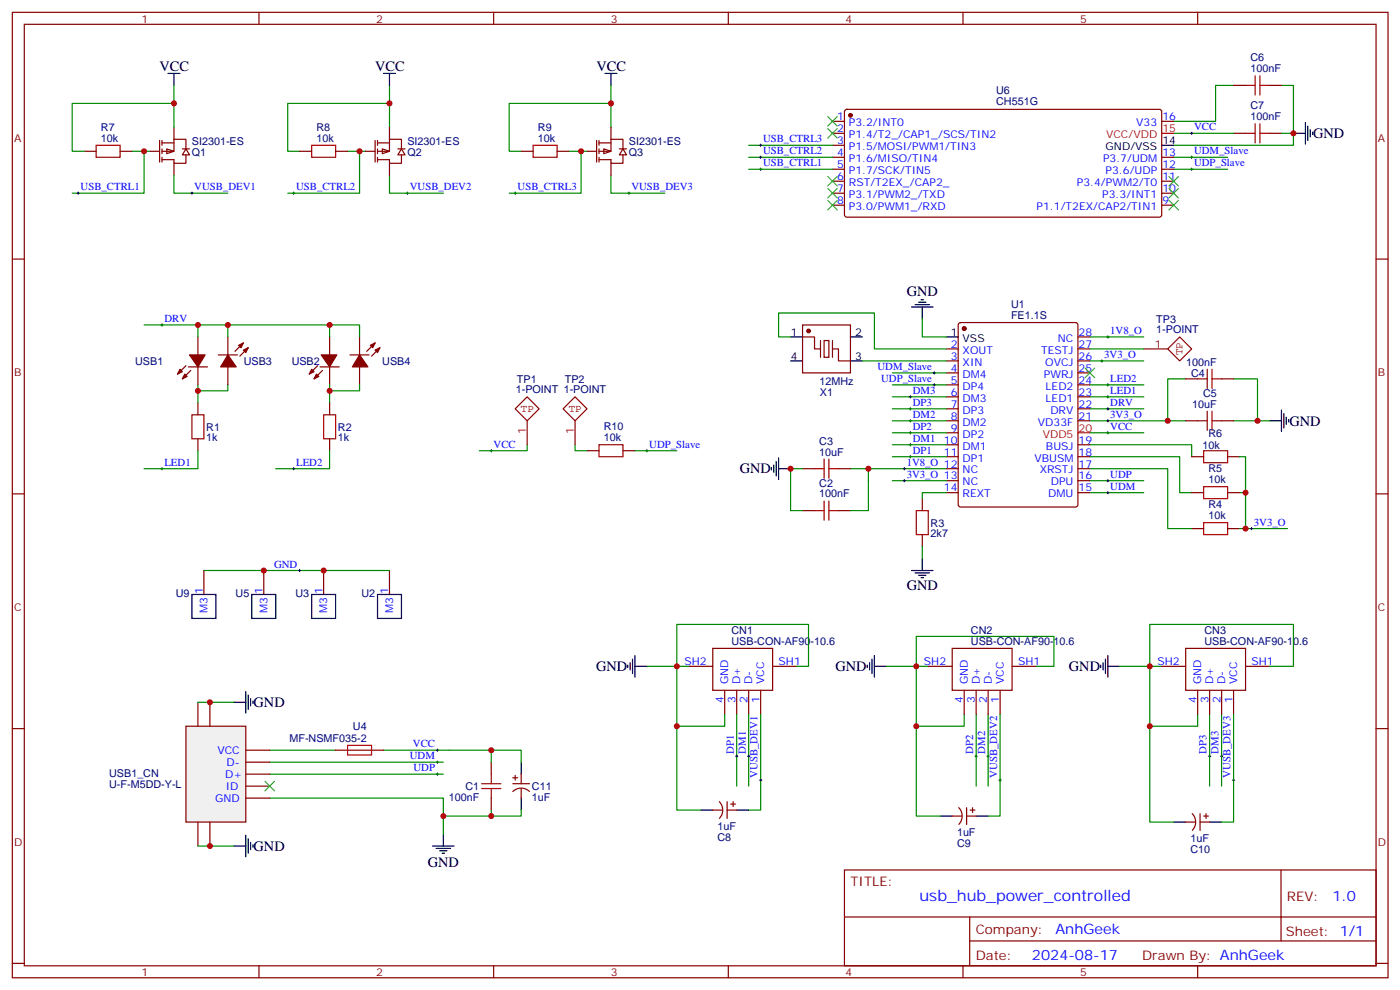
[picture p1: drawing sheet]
<svg xmlns="http://www.w3.org/2000/svg" width="413mm" height="292mm" viewBox="0 0 413 292" stroke-linecap="round" stroke-linejoin="round" font-family="sans-serif">
<g fill="none" stroke="#870000" stroke-width=".35">
<path d="M3.6 3.6h405.4v284.4h-405.4zM7.2 7.2h398.2v277.2h-398.2zM76.3 3.6v3.6M145.5 3.6v3.6M214.6 3.6v3.6M283.7 3.6v3.6M352.9 3.6v3.6M245.3 39.3h3.5M245.3 35.7h3.5M249 32.4l.5-.2 92.4 .1 .4 .6-.1 30.6-.6 .5-92.4-.1-.4-.6v-30.4zM342.3 35.7h3.5M363.5 25.2h3.5"/>
<path d="M363.5 39.3h3.5M374.1 25.2h3.5M374.1 39.3h3.5M245.3 42.8h3.5M245.3 46.3h3.5M245.3 49.8h3.5M245.3 53.4h3.5M245.3 56.9h3.5M342.3 46.3h3.5M342.3 49.8h3.5M342.3 53.4h3.5M342.3 56.9h3.5"/>
<path d="M3.6 76.3h3.6M245.3 60.4h3.5M342.3 60.4h3.5M405.4 76.3h3.6M58.3 99.2v5.3M67.1 99.2v5.3M97.1 99.2v5.3M105.9 99.2v5.3M282.6 95.2l.4-.2h33.9l.7 .4v53.2l-.5 .7h-34.1l-.6-.4-.1-53.2zM317.6 99.2h3.5M54.8 107.7l-2.5 2.5M55.5 108.1h5.6"/>
<path d="M56.2 109.1l-2.5 2.5M58.3 108.1v5.2M58.3 118.6v3.6M64.3 104.5h5.7M67.1 108.1v5.2M71.7 101l-2.4 2.5M73.1 102.4l-2.4 2.5M93.6 107.7l-2.5 2.5M94.3 108.1h5.6M95 109.1l-2.5 2.5M97.1 108.1v5.2M97.1 118.6v3.6"/>
<path d="M103.1 104.5h5.7M105.9 108.1v5.2M110.5 101l-2.4 2.5M111.9 102.4l-2.4 2.5M278.8 102.8h3.5M278.8 106.3h3.5M278.8 109.8h3.5M278.8 113.3h3.5M278.8 116.9h3.5M317.6 102.8h3.5M317.6 106.3h3.5M317.6 109.8h3.5"/>
<path d="M317.6 113.3h3.5M317.6 116.9h3.5M349.4 111.6h3.5M359.9 111.6h3.6M58.3 129.2v3.6M97.1 129.2v3.6M173 132.8h3.5M183.6 132.8h3.5M236.5 138h3.5M247.1 138h3.5M278.8 138h3.5M278.8 120.4h3.5"/>
<path d="M278.8 123.9h3.5M278.8 127.5h3.5M278.8 131h3.5M278.8 134.5h3.5M317.6 138h3.5M317.6 120.4h3.5M317.6 123.9h3.5M317.6 131h3.5M317.6 134.5h3.5M349.4 123.9h3.5M351.1 134.5h3.5M359.9 123.9h3.6"/>
<path d="M361.7 134.5h3.5M3.6 145.5h3.6M236.5 150.4h3.5M247.1 150.4h3.5M271.7 146.9v3.5M271.7 157.4v3.6M278.8 141.6h3.5M278.8 145.1h3.5M317.6 141.6h3.5M317.6 145.1h3.5M351.1 145.1h3.5M351.1 155.7h3.5"/>
<path d="M361.7 145.1h3.5M361.7 155.7h3.5M405.4 145.5h3.6M60.1 168v7.1M77.7 168v7.1M95.4 168v7.1M114.8 168v7.1M203 196.3h7M210 191h17.6v12.3h-17.6zM227.6 196.3h7.1M273.5 196.3h7.1M280.6 191h17.6v12.3h-17.6z"/>
<path d="M298.2 196.3h7.1M342.3 196.3h7.1M349.4 191h17.6v12.3h-17.6zM367 196.3h7.1M3.6 214.6h3.6M213.5 203.3v7.1M217.1 203.3v7.1M220.6 203.3v7.1M224.1 203.3v7.1M284.1 203.3v7.1M287.6 203.3v7.1M291.1 203.3v7.1"/>
<path d="M294.7 203.3v7.1M352.9 203.3v7.1M356.4 203.3v7.1M359.9 203.3v7.1M363.5 203.3v7.1M405.4 214.6h3.6M98.9 220.9h14.1M144.7 224.5v3.5M144.7 235.1v3.5M248.8 256.2h156.6v28.2h-156.6zM377.4 256.2v20.9M248.8 270.1h156.5"/>
<path d="M285.7 277.1h119.6M285.7 270.1v14.1M3.6 283.7h3.6M76.3 284.4v3.6M145.5 284.4v3.6M214.6 284.4v3.6M283.7 284.4v3.6M352.9 284.4v3.6M405.4 283.7h3.6"/>
</g>
<g fill="none" stroke="#008700" stroke-width=".35">
<path d="M345.8 39.3h17.7M363.5 25.2h-5.3v10.5h-12.4M377.6 25.2h3.5v14.1M377.6 39.3h3.5v3.5h-35.3M345.8 49.8h15.9M345.8 46.3h15.9M42.4 95.7h15.9v3.5M58.3 95.7h8.8v3.5M67.1 95.7h38.8v3.5M97.1 95.7v3.5M271.7 93.9v5.3h7.1M321.1 99.2h15.9"/>
<path d="M58.3 113.3v5.3M67.1 113.3v1.8h-8.8M97.1 113.3v5.3M105.9 113.3v1.8h-8.8M262.9 116.9h15.9M262.9 113.3h15.9M262.9 109.8h15.9M321.1 116.9h15.9M321.1 113.3h15.9M321.1 106.3h15.9M349.4 111.6h-5.3v12.3M363.5 111.6h7v12.3h-7"/>
<path d="M58.3 132.8v5.2h-15.9M97.1 132.8v5.2h-15.9M155.3 131v1.8h-14.1M169.4 131v1.8h3.6M187.1 132.8h12.3M236.5 138h-3.6v12.4h3.6M250.6 138h28.2M255.9 138v12.4h-5.3M262.9 120.4h15.9M262.9 127.5h15.9M262.9 123.9h15.9M262.9 131h15.9"/>
<path d="M262.9 134.5h15.9M321.1 123.9h23M321.1 138h23v17.7h7M321.1 134.5h26.5v10.6h3.5M321.1 131h30v3.5M321.1 120.4h15.9M321.1 127.5h15.9M344.1 123.9h5.3M365.2 134.5h1.8v10.6M370.5 123.9h3.6M262.9 141.6h15.9M278.8 145.1h-7.1v1.8"/>
<path d="M321.1 145.1h15.9M321.1 141.6h15.9M365.2 145.1h1.8v10.6M365.2 155.7h14.1M60.1 168h54.7M271.7 161v3.5M190.6 196.3h12.4M234.7 196.3h3.5v-12.4h-38.8v30h14.1v-3.5M261.2 196.3h12.3M305.3 196.3h5.3v-8.9h-40.6v26.5h14.1v-3.5M330 196.3h12.3M374.1 196.3h7v-12.4h-42.3v30h14.1v-3.5"/>
<path d="M217.1 210.4v21.1M220.6 210.4v21.1M224.1 210.4v28.2h-3.5M287.6 210.4v21.1M291.1 210.4v21.1M294.7 210.4v29.9h-3.6M356.4 210.4v21.1M359.9 210.4v21.1M363.5 210.4v31.7h-3.6M79.5 235.1h51.1v10.5M79.5 228h51.1M79.5 224.5h51.1"/>
<path d="M79.5 220.9h19.4M113 220.9h31.7v3.6M144.7 238.6v1.7h-14.1"/>
</g>
<g fill="none" stroke="#000" stroke-width=".29">
<path d="M350.8 39.3h.7M351.1 38.9v.7M350.8 49.8h.7M350.8 46.3h.7M351.1 46v.7M351.1 49.5v.7M47.4 95.7h.7M47.7 95.4v.7M326.1 99.2h.7M326.4 98.9v.7M267.9 116.9h.7M268.2 116.5v.7"/>
<path d="M274.9 113.3h.7M274.9 109.8h.7M275.3 109.5v.7M275.3 113v.7M324.3 106.3h.7M324.7 105.9v.7M326.1 116.9h.7M326.1 113.3h.7M326.4 113v.7M326.4 116.5v.7M47.4 138h.7M47.7 137.7v.7"/>
<path d="M86.2 138h.7M86.5 137.7v.7M144.4 132.8h.7M144.7 132.4v.7M190.3 132.8h.7M190.6 132.4v.7M266.1 138h.7M266.5 137.7v.7M267.9 120.4h.7M267.9 123.9h.7M267.9 127.5h.7M267.9 131h.7"/>
<path d="M267.9 134.5h.7M268.2 120.1v.7M268.2 123.6v.7M268.2 127.1v.7M268.2 130.6v.7M268.2 134.2v.7M326.1 120.4h.7M326.1 123.9h.7M326.1 127.5h.7M326.4 120.1v.7M326.4 123.6v.7M326.4 127.1v.7"/>
<path d="M266.1 141.6h.7M266.5 141.2v.7M326.1 145.1h.7M326.1 141.6h.7M326.4 141.2v.7M326.4 144.7v.8M368.4 155.7h.7M368.8 155.3v.7M87.9 168h.8M88.3 167.7v.7M128.5 228h.7M128.5 224.5h.7"/>
<path d="M128.5 220.9h.7M128.9 220.6v.7M128.9 224.1v.7M128.9 227.6v.8M216.7 222.7h.7M217.1 222.4v.7M220.2 222.7h.7M220.6 222.4v.7M223.8 229.8h.7M224.1 229.4v.7M287.3 222.7h.7M287.6 222.4v.7"/>
<path d="M290.8 222.7h.7M291.1 222.4v.7M294.3 229.8h.7M294.7 229.4v.7M356.1 222.7h.7M356.4 222.4v.7M359.6 222.7h.7M359.9 222.4v.7M363.1 229.8h.7M363.5 229.4v.7"/>
</g>
<g fill="none" stroke="#a10000" stroke-width=".35">
<path d="M367 25.2h2.8M367 39.3h2.8M369.8 22.3v5.7M369.8 36.4v5.7M371.2 22.3v5.7M371.2 36.4v5.7M371.2 25.2h2.9M371.2 39.3h2.9M352.9 111.6h2.8M355.7 108.8v5.6M357.1 108.8v5.6M357.1 111.6h2.8"/>
<path d="M56.6 122.2h3.5v7h-3.5zM95.4 122.2h3.5v7h-3.5zM176.5 131h7.1v3.5h-7.1zM240 138h2.8M242.8 135.2v5.7M244.2 138h2.9M244.2 135.2v5.7M352.9 123.9h2.8M354.6 132.8h7.1v3.5h-7.1zM355.7 121.1v5.7M357.1 121.1v5.7M357.1 123.9h2.8"/>
<path d="M240 150.4h2.8M242.8 147.6v5.6M244.2 147.6v5.6M244.2 150.4h2.9M270 150.4h3.5v7h-3.5zM354.6 153.9h7.1v3.5h-7.1zM354.6 143.3h7.1v3.6h-7.1zM102.4 219.5h7.1v2.9h-7.1zM141.9 230.8h5.7M141.9 232.2h5.7M144.7 228v2.8M144.7 232.2v2.9"/>
</g>
<g fill="#870000" stroke="#870000" stroke-width=".35">
<path d="M55.8 104.5h4.6l-2.1 3.6z"/>
<path d="M53 108.8l.7 .7-1.4 .7z"/>
<path d="M54.4 110.2l.7 .7-1.4 .7z"/>
<path d="M94.7 104.5h4.5l-2.1 3.6z"/>
<path d="M91.8 108.8l.7 .7-1.4 .7z"/>
<path d="M93.2 110.2l.7 .7-1.4 .7z"/>
<path d="M67.1 104.5l2.5 3.6h-4.6z"/>
<path d="M71.7 103.1l1.4-.7-.7 1.4z"/>
<path d="M70.3 101.7l1.4-.7-.7 1.4z"/>
<path d="M105.9 104.5l2.5 3.6h-4.6z"/>
<path d="M110.5 103.1l1.4-.7-.7 1.4z"/>
<path d="M109.1 101.7l1.4-.7-.7 1.4z"/>
<circle cx="284.1" cy="96.8" r=".53"/>
<circle cx="250.6" cy="34" r=".53"/>
</g>
<g fill="none" stroke="#000" stroke-width=".35">
<path d="M381.1 39.3h3.5M384.6 36.1v6.3M385.3 37.1v4.3M386 38.2v2.1M386.8 38.9v.7M342.3 42.8h3.5M268.6 90.4h6.3M269.6 89.7h4.3M270.7 89h2.1M271.4 88.3h.7M271.7 90.4v3.5M278.8 99.2h3.5"/>
<path d="M227.3 137.7v.7M228 137v2.1M228.7 135.9v4.3M229.4 138h3.5M229.4 134.9v6.3M374.1 123.9h3.5M377.6 120.8v6.3M378.3 121.8v4.2M379 122.9v2.1M379.7 123.6v.7M56.6 175.1h7v7h-7zM74.2 175.1h7v7h-7z"/>
<path d="M91.8 175.1h7.1v7h-7.1zM111.2 175.1h7.1v7h-7.1zM268.6 168h6.3M269.6 168.7h4.3M270.7 169.4h2.1M271.4 170.1h.7M271.7 164.5v3.5M185 195.9v.7M185.7 195.2v2.1M186.4 194.1v4.3M187.1 196.3h3.5M187.1 193.1v6.3"/>
<path d="M255.5 195.9v.7M256.2 195.2v2.1M256.9 194.1v4.3M257.6 196.3h3.6M257.6 193.1v6.3M324.3 195.9v.7M325 195.2v2.1M325.7 194.1v4.3M326.4 196.3h3.6M326.4 193.1v6.3M127.5 249.2h6.3M128.5 249.9h4.3"/>
<path d="M129.6 250.6h2.1M130.3 251.3h.7M130.6 245.6v3.6"/>
</g>
<path d="M151.8 120.4l3.5-3.5 3.6 3.5-3.6 3.5zM155.3 123.9v7.1M165.9 120.4l3.5-3.5 3.6 3.5-3.6 3.5zM169.4 123.9v7.1" fill="none" stroke="#900" stroke-width=".35"/>
<path d="M342.3 39.3h3.5M317.6 127.5h3.5" fill="none" stroke="#f00" stroke-width=".35"/>
<path d="M319.7 108.4l2.8 2.8M322.5 108.4l-2.8 2.8" fill="none" stroke="#3c3" stroke-width=".35"/>
<path d="M54.8 213.9h17.6v28.2h-17.6z" fill="#f0f0f0" stroke="#870000" stroke-width=".35"/>
<g fill="none" stroke="#870000" stroke-width=".35">
<path d="M236.5 95.7h14.1v14.1h-14.1zM236.5 99.2h3.5v3.6h1.8M242.8 100.3h1.4v4.9h-1.4zM245.3 102.8h1.8v3.5h3.5M58.3 206.8v7.1M61.8 206.8v7.1M72.4 235.1h7.1M72.4 220.9h7.1M72.4 224.5h7.1M72.4 228h7.1M72.4 231.5h7.1M210 238.6h2.8"/>
<path d="M211.9 236.1a3.5 3.5 0 0 1 .1 4.9M214.2 236.1v5M214.2 238.6h2.9M215.3 236.8h1.4M216 236.1v1.4M282.5 237.9a3.5 3.5 0 0 1 0 4.9M284.8 237.9v4.9M285.9 238.6h1.4M286.6 237.9v1.4M351.3 239.6a3.5 3.5 0 0 1 0 4.9M353.6 239.6v5M355.4 239.6v1.5"/>
<path d="M58.3 242.1v7.1M61.8 242.1v7.1M280.6 240.3h2.8M284.8 240.3h2.8M349.4 242.1h2.8M353.6 242.1h2.8M354.6 240.3h1.5"/>
</g>
<path d="M78.1 230.1l2.8 2.8M80.9 230.1l-2.8 2.8" fill="none" stroke="#3c3" stroke-width=".35"/>
<path d="M232.9 99.2h-3.5v-7h28.2v10.6h21.2M254.1 106.3h24.7M58.3 206.8h10.6M199.4 213.9v24.7h7.1M270 213.9v26.4h7M338.8 213.9v28.2h7M58.3 249.2h10.6" fill="none" stroke="#008700" stroke-width=".35"/>
<g fill="none" stroke="#000" stroke-width=".35">
<path d="M232.9 99.2h3.6M250.6 99.2h3.5M232.9 106.3h3.6M250.6 106.3h3.5M68.9 206.8h3.5M72.4 203.7v6.3M73.1 204.7v4.3M73.8 205.8v2.1M74.5 206.5v.7M206.5 238.6h3.5M217.1 238.6h3.5M68.9 249.2h3.5"/>
<path d="M72.4 246v6.3M73.1 247.1v4.2M73.8 248.1v2.1M74.5 248.8v.7M277 240.3h3.6M287.6 240.3h3.5M345.8 242.1h3.6M356.4 242.1h3.5"/>
</g>
<circle cx="238.2" cy="97.5" r=".53" fill="#870000" stroke="#870000" stroke-width=".35"/>
<path d="M241.8 100.3v4.9M245.3 100.3v4.9" fill="none" stroke="#871200" stroke-width=".35"/>
<path d="M49.1 43.9l2.2 .7-2.2 .7z" fill="#fff" stroke="#870000" stroke-width=".35"/>
<g fill="none" stroke="#870000" stroke-width=".35">
<path d="M51.3 37.5v3.5M24.8 44.6h3.5M35.4 44.6h3.5M44.2 44.6h2.8M47 41.4v6.3M47.7 42.1h3.6M47.7 41.4v1.4M47.7 43.9v1.4M47.7 46.3v1.4M51.3 41h3.5v2.9M51.3 41v3.6h-3.6M51.3 48.1v3.5"/>
<path d="M53.7 43.9h2.1M54.8 43.9l1 1.7h-2.1zM54.8 45.6v2.5h-3.5v-1.1h-3.6M88.3 44.6h3.5M98.9 44.6h3.5"/>
</g>
<path d="M28.3 42.8h7.1v3.5h-7.1zM91.8 42.8h7.1v3.5h-7.1z" fill="none" stroke="#a10000" stroke-width=".35"/>
<path d="M49.5 21.6h3.5M51.3 21.6v3.6M113 21.6h3.5M114.8 21.6v3.6" fill="none" stroke="#000" stroke-width=".35"/>
<path d="M51.3 30.4h-30v14.2h3.5M51.3 25.2v12.3M114.8 30.4h-30v14.2h3.5M114.8 25.2v12.3M38.9 44.6h5.3M42.4 44.6v12.3h-21.1M51.3 51.6v5.3h15.8M102.4 44.6h5.3M105.9 44.6v12.3h-21.1M114.8 51.6v5.3h15.8" fill="none" stroke="#008700" stroke-width=".35"/>
<path d="M22.7 56.9h.7M23 56.6v.7M56.2 56.9h.7M56.6 56.6v.7M86.2 56.9h.7M86.5 56.6v.7M119.7 56.9h.7M120.1 56.6v.7" fill="none" stroke="#000" stroke-width=".29"/>
<path d="M112.6 43.9l2.2 .7-2.2 .7z" fill="#fff" stroke="#870000" stroke-width=".35"/>
<g fill="none" stroke="#870000" stroke-width=".35">
<path d="M114.8 37.5v3.5M107.7 44.6h2.8M110.5 41.4v6.3M111.2 42.1h3.6M111.2 41.4v1.4M111.2 43.9v1.4M111.2 46.3v1.4M114.8 41h3.5v2.9M114.8 41v3.6h-3.6M114.8 48.1v3.5M117.2 43.9h2.1M118.3 43.9l1 1.7h-2.1z"/>
<path d="M118.3 45.6v2.5h-3.5v-1.1h-3.6M153.6 44.6h3.5M164.1 44.6h3.6"/>
</g>
<path d="M151.4 56.9h.8M151.8 56.6v.7M185 56.9h.7M185.3 56.6v.7" fill="none" stroke="#000" stroke-width=".29"/>
<path d="M180 30.4h-30v14.2h3.6M180 25.2v12.3M167.7 44.6h5.3M171.2 44.6v12.3h-21.2M180 51.6v5.3h15.9" fill="none" stroke="#008700" stroke-width=".35"/>
<path d="M178.3 21.6h3.5M180 21.6v3.6" fill="none" stroke="#000" stroke-width=".35"/>
<path d="M157.1 42.8h7v3.5h-7z" fill="none" stroke="#a10000" stroke-width=".35"/>
<path d="M177.9 43.9l2.1 .7-2.1 .7z" fill="#fff" stroke="#870000" stroke-width=".35"/>
<g fill="none" stroke="#870000" stroke-width=".35">
<path d="M180 37.5v3.5M173 44.6h2.8M175.8 41.4v6.3M176.5 42.1h3.5M176.5 41.4v1.4M176.5 43.9v1.4M176.5 46.3v1.4M180 41h3.6v2.9M180 41v3.6h-3.5M180 48.1v3.5M182.5 43.9h2.1M183.6 43.9l1 1.7h-2.1z"/>
<path d="M183.6 45.6v2.5h-3.6v-1.1h-3.5M151.1 230.8h4.9M151.1 229.1h1.4M151.8 228.4v1.4M153.6 228v2.8M153.6 232.2v2.9M156 233.1a3.5 3.5 0 0 0-4.9 0"/>
</g>
<path d="M153.6 224.5v3.5M153.6 235.1v3.5" fill="none" stroke="#000" stroke-width=".35"/>
<path d="M220.6 49.8h24.7M220.6 46.3h24.7M220.6 42.8h24.7M321.1 102.8h15.9M144.7 220.9h8.9v3.6M153.6 238.6v1.7h-8.9" fill="none" stroke="#008700" stroke-width=".35"/>
<path d="M223.8 49.8h.7M223.8 46.3h.7M223.8 42.8h.7M224.1 42.4v.7M224.1 46v.7M224.1 49.5v.7" fill="none" stroke="#000" stroke-width=".29"/>
<g fill="none" stroke="#3c3" stroke-width=".35">
<path d="M243.9 34.3l2.8 2.8M243.9 37.9l2.8 2.8M246.7 34.3l-2.8 2.8M246.7 37.9l-2.8 2.8M243.9 52l2.8 2.8M243.9 55.5l2.8 2.8M243.9 59l2.8 2.8M246.7 52l-2.8 2.8M246.7 55.5l-2.8 2.8M246.7 59l-2.8 2.8M344.4 52l2.8 2.8M344.4 55.5l2.8 2.8"/>
<path d="M344.4 59l2.8 2.8M347.2 52l-2.8 2.8M347.2 55.5l-2.8 2.8M347.2 59l-2.8 2.8"/>
</g>
<path d="M337 102.8h7.1M344.1 102.8l3.5-3.6 3.5 3.6-3.5 3.5z" fill="none" stroke="#900" stroke-width=".35"/>
<g fill="#c00">
<circle cx="95.4" cy="168" r=".88"/>
<circle cx="77.7" cy="168" r=".88"/>
<circle cx="130.6" cy="240.3" r=".88"/>
<circle cx="58.3" cy="95.7" r=".88"/>
<circle cx="58.3" cy="115.1" r=".88"/>
<circle cx="232.9" cy="138" r=".88"/>
<circle cx="255.9" cy="138" r=".88"/>
<circle cx="97.1" cy="115.1" r=".88"/>
<circle cx="67.1" cy="95.7" r=".88"/>
<circle cx="97.1" cy="95.7" r=".88"/>
<circle cx="344.1" cy="123.9" r=".88"/>
<circle cx="367" cy="155.7" r=".88"/>
<circle cx="367" cy="145.1" r=".88"/>
<circle cx="381.1" cy="39.3" r=".88"/>
<circle cx="370.5" cy="123.9" r=".88"/>
<circle cx="199.4" cy="196.3" r=".88"/>
<circle cx="270" cy="196.3" r=".88"/>
<circle cx="338.8" cy="196.3" r=".88"/>
<circle cx="61.8" cy="249.2" r=".88"/>
<circle cx="61.8" cy="206.8" r=".88"/>
<circle cx="199.4" cy="213.9" r=".88"/>
<circle cx="270" cy="213.9" r=".88"/>
<circle cx="338.8" cy="213.9" r=".88"/>
<circle cx="51.3" cy="30.4" r=".88"/>
<circle cx="42.4" cy="44.6" r=".88"/>
<circle cx="105.9" cy="44.6" r=".88"/>
<circle cx="114.8" cy="30.4" r=".88"/>
<circle cx="171.2" cy="44.6" r=".88"/>
<circle cx="180" cy="30.4" r=".88"/>
<circle cx="144.7" cy="220.9" r=".88"/>
<circle cx="144.7" cy="240.3" r=".88"/>
</g>
<text font-size="4.6" fill="#00f" x="270.9" y="265.3">usb_hub_power_controlled</text>
<g font-size="4.2">
<text x="47" y="20.9">VCC</text>
<text x="110.5" y="20.9">VCC</text>
<text x="175.8" y="20.9">VCC</text>
<text x="386.9" y="40.7">GND</text>
<text x="267.2" y="87.3">GND</text>
<text x="379.9" y="125.3">GND</text>
<text x="217.9" y="139.5">GND</text>
<text x="267.2" y="173.7">GND</text>
<text x="175.6" y="197.7">GND</text>
<text x="246.2" y="197.7">GND</text>
<text x="315" y="197.7">GND</text>
<text x="74.7" y="208.2">GND</text>
<text x="74.7" y="250.6">GND</text>
<text x="126.1" y="255.2">GND</text>
</g>
<g font-size="4.2" fill="#00f">
<text x="392.6" y="265.5">1.0</text>
<text x="311" y="275">AnhGeek</text>
<text x="304.1" y="282.9">2024-08-17</text>
</g>
<g font-size="3.9" fill="#800">
<text x="250.6" y="260.8">TITLE:</text>
<text x="379.2" y="265.5">REV:</text>
<text x="287.5" y="275">Company:</text>
<text x="378.9" y="275.6">Sheet: 1/1</text>
<text x="287.5" y="282.7">Date:</text>
<text x="336.5" y="282.8">Drawn By: AnhGeek</text>
</g>
<g font-size="3.2" fill="#800">
<text x="41.7" y="6.6">1</text>
<text x="110.9" y="6.6">2</text>
<text x="180" y="6.6">3</text>
<text x="249.2" y="6.6">4</text>
<text x="318.3" y="6.6">5</text>
<text x="4.2" y="41.7">A</text>
<text x="406" y="41.7">A</text>
<text x="4.2" y="110.9">B</text>
<text x="406" y="110.9">B</text>
<text x="4.2" y="180">C</text>
<text x="406" y="180">C</text>
<text x="4.2" y="249.2">D</text>
<text x="406" y="249.2">D</text>
<text x="41.7" y="287.4">1</text>
<text x="110.9" y="287.4">2</text>
<text x="180" y="287.4">3</text>
<text x="249.2" y="287.4">4</text>
<text x="318.3" y="287.4">5</text>
</g>
<g font-size="3.2" fill="#000080">
<text x="368.4" y="21.3">100nF</text>
<text x="368.4" y="18.1">C6</text>
<text x="293.5" y="27.6">U6</text>
<text x="293.5" y="30.9">CH551G</text>
<text x="368.4" y="35.4">100nF</text>
<text x="368.4" y="32.2">C7</text>
<text x="29.7" y="41.7">10k</text>
<text x="29.7" y="38.6">R7</text>
<text x="93.2" y="41.7">10k</text>
<text x="93.2" y="38.6">R8</text>
<text x="158.5" y="41.7">10k</text>
<text x="158.5" y="38.6">R9</text>
<text x="56.6" y="42.7">SI2301-ES</text>
<text x="56.6" y="45.9">Q1</text>
<text x="120.1" y="42.7">SI2301-ES</text>
<text x="120.1" y="45.9">Q2</text>
<text x="185.3" y="42.7">SI2301-ES</text>
<text x="185.3" y="45.9">Q3</text>
<text x="297.9" y="93.9">FE1.1S</text>
<text x="297.9" y="90.8">U1</text>
<text x="340.7" y="95">TP3</text>
<text x="340.7" y="98.2">1-POINT</text>
<text x="39.8" y="107.4">USB1</text>
<text x="71.8" y="107.4">USB3</text>
<text x="85.9" y="107.4">USB2</text>
<text x="112.6" y="107.5">USB4</text>
<text x="349.5" y="107.7">100nF</text>
<text x="152.3" y="112.7">TP1</text>
<text x="166.4" y="112.7">TP2</text>
<text x="241.4" y="113.5">12MHz</text>
<text x="350.9" y="111">C4</text>
<text x="152" y="115.8">1-POINT 1-POINT</text>
<text x="241.6" y="116.6">X1</text>
<text x="354.5" y="116.9">C5</text>
<text x="351.3" y="120.1">10uF</text>
<text x="60.8" y="130">1k</text>
<text x="60.8" y="126.9">R1</text>
<text x="99.6" y="130">1k</text>
<text x="99.6" y="126.8">R2</text>
<text x="177.9" y="129.9">10k</text>
<text x="177.9" y="126.8">R10</text>
<text x="241.4" y="131">C3</text>
<text x="356.1" y="128.6">R6</text>
<text x="241.4" y="134.2">10uF</text>
<text x="354.3" y="132.1">10k</text>
<text x="241.4" y="143.3">C2</text>
<text x="356.1" y="142.3">10k</text>
<text x="356.1" y="139.1">R5</text>
<text x="241.4" y="146.5">100nF</text>
<text x="356.1" y="149.7">R4</text>
<text x="274.2" y="155.1">R3</text>
<text x="356.1" y="152.9">10k</text>
<text x="274.2" y="158.2">2k7</text>
<text x="51.8" y="175.9">U9</text>
<text x="69.4" y="175.9">U5</text>
<text x="87.1" y="175.9">U3</text>
<text x="106.5" y="175.9">U2</text>
<text x="215.5" y="189.9">USB-CON-AF90-10.6</text>
<text x="215.5" y="186.8">CN1</text>
<text x="286.1" y="189.9">USB-CON-AF90-10.6</text>
<text x="286.1" y="186.8">CN2</text>
<text x="354.9" y="189.9">USB-CON-AF90-10.6</text>
<text x="354.9" y="186.8">CN3</text>
<text x="104" y="215.1">U4</text>
<text x="85.3" y="218.5">MF-NSMF035-2</text>
<text x="32.2" y="232.2">U-F-M5DD-Y-L</text>
<text x="32.2" y="228.9">USB1_CN</text>
<text x="137.2" y="232.7">C1</text>
<text x="156.7" y="232.7">C11</text>
<text x="132.2" y="235.8">100nF</text>
<text x="156.7" y="235.8">1uF</text>
<text x="211.4" y="244.6">1uF</text>
<text x="211.4" y="247.7">C8</text>
<text x="282" y="246.3">1uF</text>
<text x="282" y="249.5">C9</text>
<text x="350.8" y="248.1">1uF</text>
<text x="350.8" y="251.2">C10</text>
</g>
<g font-size="3.2" fill="#00f">
<text x="246.6" y="35.4">1</text>
<text x="342.5" y="35.4">16</text>
<text x="224.8" y="41.9">USB_CTRL3</text>
<text x="246.6" y="38.9">2</text>
<text x="250.1" y="37.1">P3.2/INT0</text>
<text x="250.1" y="40.7">P1.4/T2_/CAP1_/SCS/TIN2</text>
<text x="334.8" y="37.1">V33</text>
<text x="351.8" y="38.4">VCC</text>
<text x="224.8" y="45.4">USB_CTRL2</text>
<text x="246.6" y="42.4">3</text>
<text x="246.6" y="46">4</text>
<text x="250.1" y="44.2">P1.5/MOSI/PWM1/TIN3</text>
<text x="250.1" y="47.7">P1.6/MISO/TIN4</text>
<text x="325" y="47.7">P3.7/UDM</text>
<text x="342.5" y="46">13</text>
<text x="351.8" y="45.4">UDM_Slave</text>
<text x="224.8" y="49">USB_CTRL1</text>
<text x="246.6" y="49.5">5</text>
<text x="246.6" y="53">6</text>
<text x="250.1" y="51.3">P1.7/SCK/TIN5</text>
<text x="325.8" y="51.3">P3.6/UDP</text>
<text x="342.5" y="53">11</text>
<text x="342.5" y="49.5">12</text>
<text x="351.8" y="49">UDP_Slave</text>
<text x="23.7" y="56">USB_CTRL1</text>
<text x="57.3" y="56">VUSB_DEV1</text>
<text x="87.2" y="56">USB_CTRL2</text>
<text x="120.8" y="56">VUSB_DEV2</text>
<text x="152.5" y="56">USB_CTRL3</text>
<text x="186" y="56">VUSB_DEV3</text>
<text x="246.6" y="56.6">7</text>
<text x="250.1" y="54.8">RST/T2EX_/CAP2_</text>
<text x="250.1" y="58.3">P3.1/PWM2_/TXD</text>
<text x="317.3" y="54.8">P3.4/PWM2/T0</text>
<text x="324.8" y="58.3">P3.3/INT1</text>
<text x="342.5" y="56.6">10</text>
<text x="246.6" y="60.1">8</text>
<text x="250.1" y="61.8">P3.0/PWM1_/RXD</text>
<text x="305.4" y="61.8">P1.1/T2EX/CAP2/TIN1</text>
<text x="342.5" y="60.1">9</text>
<text x="48.4" y="94.8">DRV</text>
<text x="311.7" y="100.6">NC</text>
<text x="317.8" y="98.9">28</text>
<text x="327.1" y="98.4">1V8_O</text>
<text x="280.1" y="102.4">2</text>
<text x="280.1" y="105.9">3</text>
<text x="283.6" y="104.2">XOUT</text>
<text x="283.6" y="107.7">XIN</text>
<text x="306.8" y="104.2">TESTJ</text>
<text x="308" y="107.7">OVCJ</text>
<text x="317.8" y="105.9">26</text>
<text x="317.8" y="102.4">27</text>
<text x="325.4" y="105.4">3V3_O</text>
<text x="258.6" y="108.9">UDM_Slave</text>
<text x="259.6" y="112.5">UDP_Slave</text>
<text x="280.1" y="109.5">4</text>
<text x="280.1" y="113">5</text>
<text x="283.6" y="111.2">DM4</text>
<text x="307.6" y="111.2">PWRJ</text>
<text x="317.8" y="113">24</text>
<text x="317.8" y="109.5">25</text>
<text x="327.1" y="112.5">LED2</text>
<text x="268.9" y="116">DM3</text>
<text x="268.9" y="119.5">DP3</text>
<text x="280.1" y="116.5">6</text>
<text x="283.6" y="114.8">DP4</text>
<text x="283.6" y="118.3">DM3</text>
<text x="308.1" y="118.3">LED1</text>
<text x="308.1" y="114.8">LED2</text>
<text x="317.8" y="116.5">23</text>
<text x="327.1" y="116">LED1</text>
<text x="327.1" y="119.5">DRV</text>
<text x="268.9" y="123">DM2</text>
<text x="280.1" y="120.1">7</text>
<text x="280.1" y="123.6">8</text>
<text x="283.6" y="121.8">DP3</text>
<text x="283.6" y="125.3">DM2</text>
<text x="305.8" y="125.3">VD33F</text>
<text x="309.5" y="121.8">DRV</text>
<text x="317.8" y="123.6">21</text>
<text x="317.8" y="120.1">22</text>
<text x="327.1" y="123">3V3_O</text>
<text x="145.5" y="131.9">VCC</text>
<text x="191.3" y="131.9">UDP_Slave</text>
<text x="268.9" y="130.1">DM1</text>
<text x="268.9" y="126.6">DP2</text>
<text x="278.1" y="130.6">10</text>
<text x="280.1" y="127.1">9</text>
<text x="283.6" y="128.9">DP2</text>
<text x="317.8" y="130.6">19</text>
<text x="327.1" y="126.6">VCC</text>
<text x="48.4" y="137.2">LED1</text>
<text x="87.2" y="137.2">LED2</text>
<text x="267.2" y="137.2">1V8_O 12</text>
<text x="268.9" y="133.6">DP1</text>
<text x="278.1" y="134.2">11</text>
<text x="283.6" y="132.4">DM1</text>
<text x="283.6" y="135.9">DP1</text>
<text x="304.8" y="135.9">VBUSM</text>
<text x="308.2" y="132.4">BUSJ</text>
<text x="317.8" y="137.7">17</text>
<text x="317.8" y="134.2">18</text>
<text x="267.2" y="140.7">3V3_O 13</text>
<text x="283.6" y="139.5">NC</text>
<text x="283.6" y="143">NC</text>
<text x="306.4" y="139.5">XRSTJ</text>
<text x="309.6" y="143">DPU</text>
<text x="317.8" y="141.2">16</text>
<text x="327.1" y="140.7">UDP</text>
<text x="278.1" y="144.7">14</text>
<text x="283.6" y="146.5">REXT</text>
<text x="308.9" y="146.5">DMU</text>
<text x="317.8" y="144.7">15</text>
<text x="327.1" y="144.2">UDM</text>
<text x="369.5" y="154.8">3V3_O</text>
<text x="80.7" y="167.1">GND</text>
<text x="59.7" y="175.1" transform="rotate(-90 59.7 175.1)">1</text>
<text x="77.4" y="175.1" transform="rotate(-90 77.4 175.1)">1</text>
<text x="95" y="175.1" transform="rotate(-90 95 175.1)">1</text>
<text x="114.4" y="175.1" transform="rotate(-90 114.4 175.1)">1</text>
<text x="61.1" y="180.5" transform="rotate(-90 61.1 180.5)">M3</text>
<text x="78.8" y="180.5" transform="rotate(-90 78.8 180.5)">M3</text>
<text x="96.4" y="180.5" transform="rotate(-90 96.4 180.5)">M3</text>
<text x="115.8" y="180.5" transform="rotate(-90 115.8 180.5)">M3</text>
<text x="201.7" y="195.9">SH2</text>
<text x="229.4" y="195.9">SH1</text>
<text x="272.2" y="195.9">SH2</text>
<text x="300" y="195.9">SH1</text>
<text x="341" y="195.9">SH2</text>
<text x="368.8" y="195.9">SH1</text>
<text x="214.6" y="201.5" transform="rotate(-90 214.6 201.5)">GND</text>
<text x="218.1" y="201.5" transform="rotate(-90 218.1 201.5)">D+</text>
<text x="221.7" y="201.5" transform="rotate(-90 221.7 201.5)">D-</text>
<text x="225.2" y="201.5" transform="rotate(-90 225.2 201.5)">VCC</text>
<text x="285.2" y="201.5" transform="rotate(-90 285.2 201.5)">GND</text>
<text x="288.7" y="201.5" transform="rotate(-90 288.7 201.5)">D+</text>
<text x="292.2" y="201.5" transform="rotate(-90 292.2 201.5)">D-</text>
<text x="295.7" y="201.5" transform="rotate(-90 295.7 201.5)">VCC</text>
<text x="353.9" y="201.5" transform="rotate(-90 353.9 201.5)">GND</text>
<text x="357.5" y="201.5" transform="rotate(-90 357.5 201.5)">D+</text>
<text x="361" y="201.5" transform="rotate(-90 361 201.5)">D-</text>
<text x="364.5" y="201.5" transform="rotate(-90 364.5 201.5)">VCC</text>
<text x="213.2" y="207.1" transform="rotate(-90 213.2 207.1)">4</text>
<text x="216.7" y="207.1" transform="rotate(-90 216.7 207.1)">3</text>
<text x="220.2" y="207.1" transform="rotate(-90 220.2 207.1)">2</text>
<text x="223.8" y="207.1" transform="rotate(-90 223.8 207.1)">1</text>
<text x="283.7" y="207.1" transform="rotate(-90 283.7 207.1)">4</text>
<text x="287.3" y="207.1" transform="rotate(-90 287.3 207.1)">3</text>
<text x="290.8" y="207.1" transform="rotate(-90 290.8 207.1)">2</text>
<text x="294.3" y="207.1" transform="rotate(-90 294.3 207.1)">1</text>
<text x="352.5" y="207.1" transform="rotate(-90 352.5 207.1)">4</text>
<text x="356.1" y="207.1" transform="rotate(-90 356.1 207.1)">3</text>
<text x="359.6" y="207.1" transform="rotate(-90 359.6 207.1)">2</text>
<text x="363.1" y="207.1" transform="rotate(-90 363.1 207.1)">1</text>
<text x="121.7" y="220.1">VCC</text>
<text x="64.1" y="222">VCC</text>
<text x="66.8" y="225.5">D-</text>
<text x="120.8" y="223.6">UDM</text>
<text x="121.8" y="227.1">UDP</text>
<text x="216.2" y="222" transform="rotate(-90 216.2 222)">DP1</text>
<text x="219.7" y="222" transform="rotate(-90 219.7 222)">DM1</text>
<text x="286.7" y="222" transform="rotate(-90 286.7 222)">DP2</text>
<text x="290.3" y="222" transform="rotate(-90 290.3 222)">DM2</text>
<text x="355.5" y="222" transform="rotate(-90 355.5 222)">DP3</text>
<text x="359.1" y="222" transform="rotate(-90 359.1 222)">DM3</text>
<text x="66.3" y="229.1">D+</text>
<text x="66.5" y="232.6">ID</text>
<text x="223.2" y="229.1" transform="rotate(-90 223.2 229.1)">VUSB_DEV1</text>
<text x="293.8" y="229.1" transform="rotate(-90 293.8 229.1)">VUSB_DEV2</text>
<text x="362.6" y="229.1" transform="rotate(-90 362.6 229.1)">VUSB_DEV3</text>
<text x="63.4" y="236.1">GND</text>
</g>
<g font-size="3.2" fill="#f00">
<text x="325.9" y="40.7">VCC/VDD</text>
<text x="342.5" y="38.9">15</text>
<text x="307.2" y="128.9">VDD5</text>
<text x="317.8" y="127.1">20</text>
</g>
<g font-size="3.2">
<text x="325.8" y="44.2">GND/VSS</text>
<text x="342.5" y="42.4">14</text>
<text x="233" y="98.9">1</text>
<text x="252" y="98.9">2</text>
<text x="280.1" y="98.9">1</text>
<text x="283.6" y="100.6">VSS</text>
<text x="233" y="105.9">4</text>
<text x="252" y="105.9">3</text>
</g>
<g font-size="3.2" fill="#900">
<text x="340.3" y="102.4">1</text>
<text x="348.4" y="104.6" transform="rotate(-90 348.4 104.6)">TP</text>
<text x="153.5" y="121.2">TP</text>
<text x="167.6" y="121.2">TP</text>
<text x="155" y="127.7" transform="rotate(-90 155 127.7)">1</text>
<text x="169.1" y="127.7" transform="rotate(-90 169.1 127.7)">1</text>
</g>
</svg>
